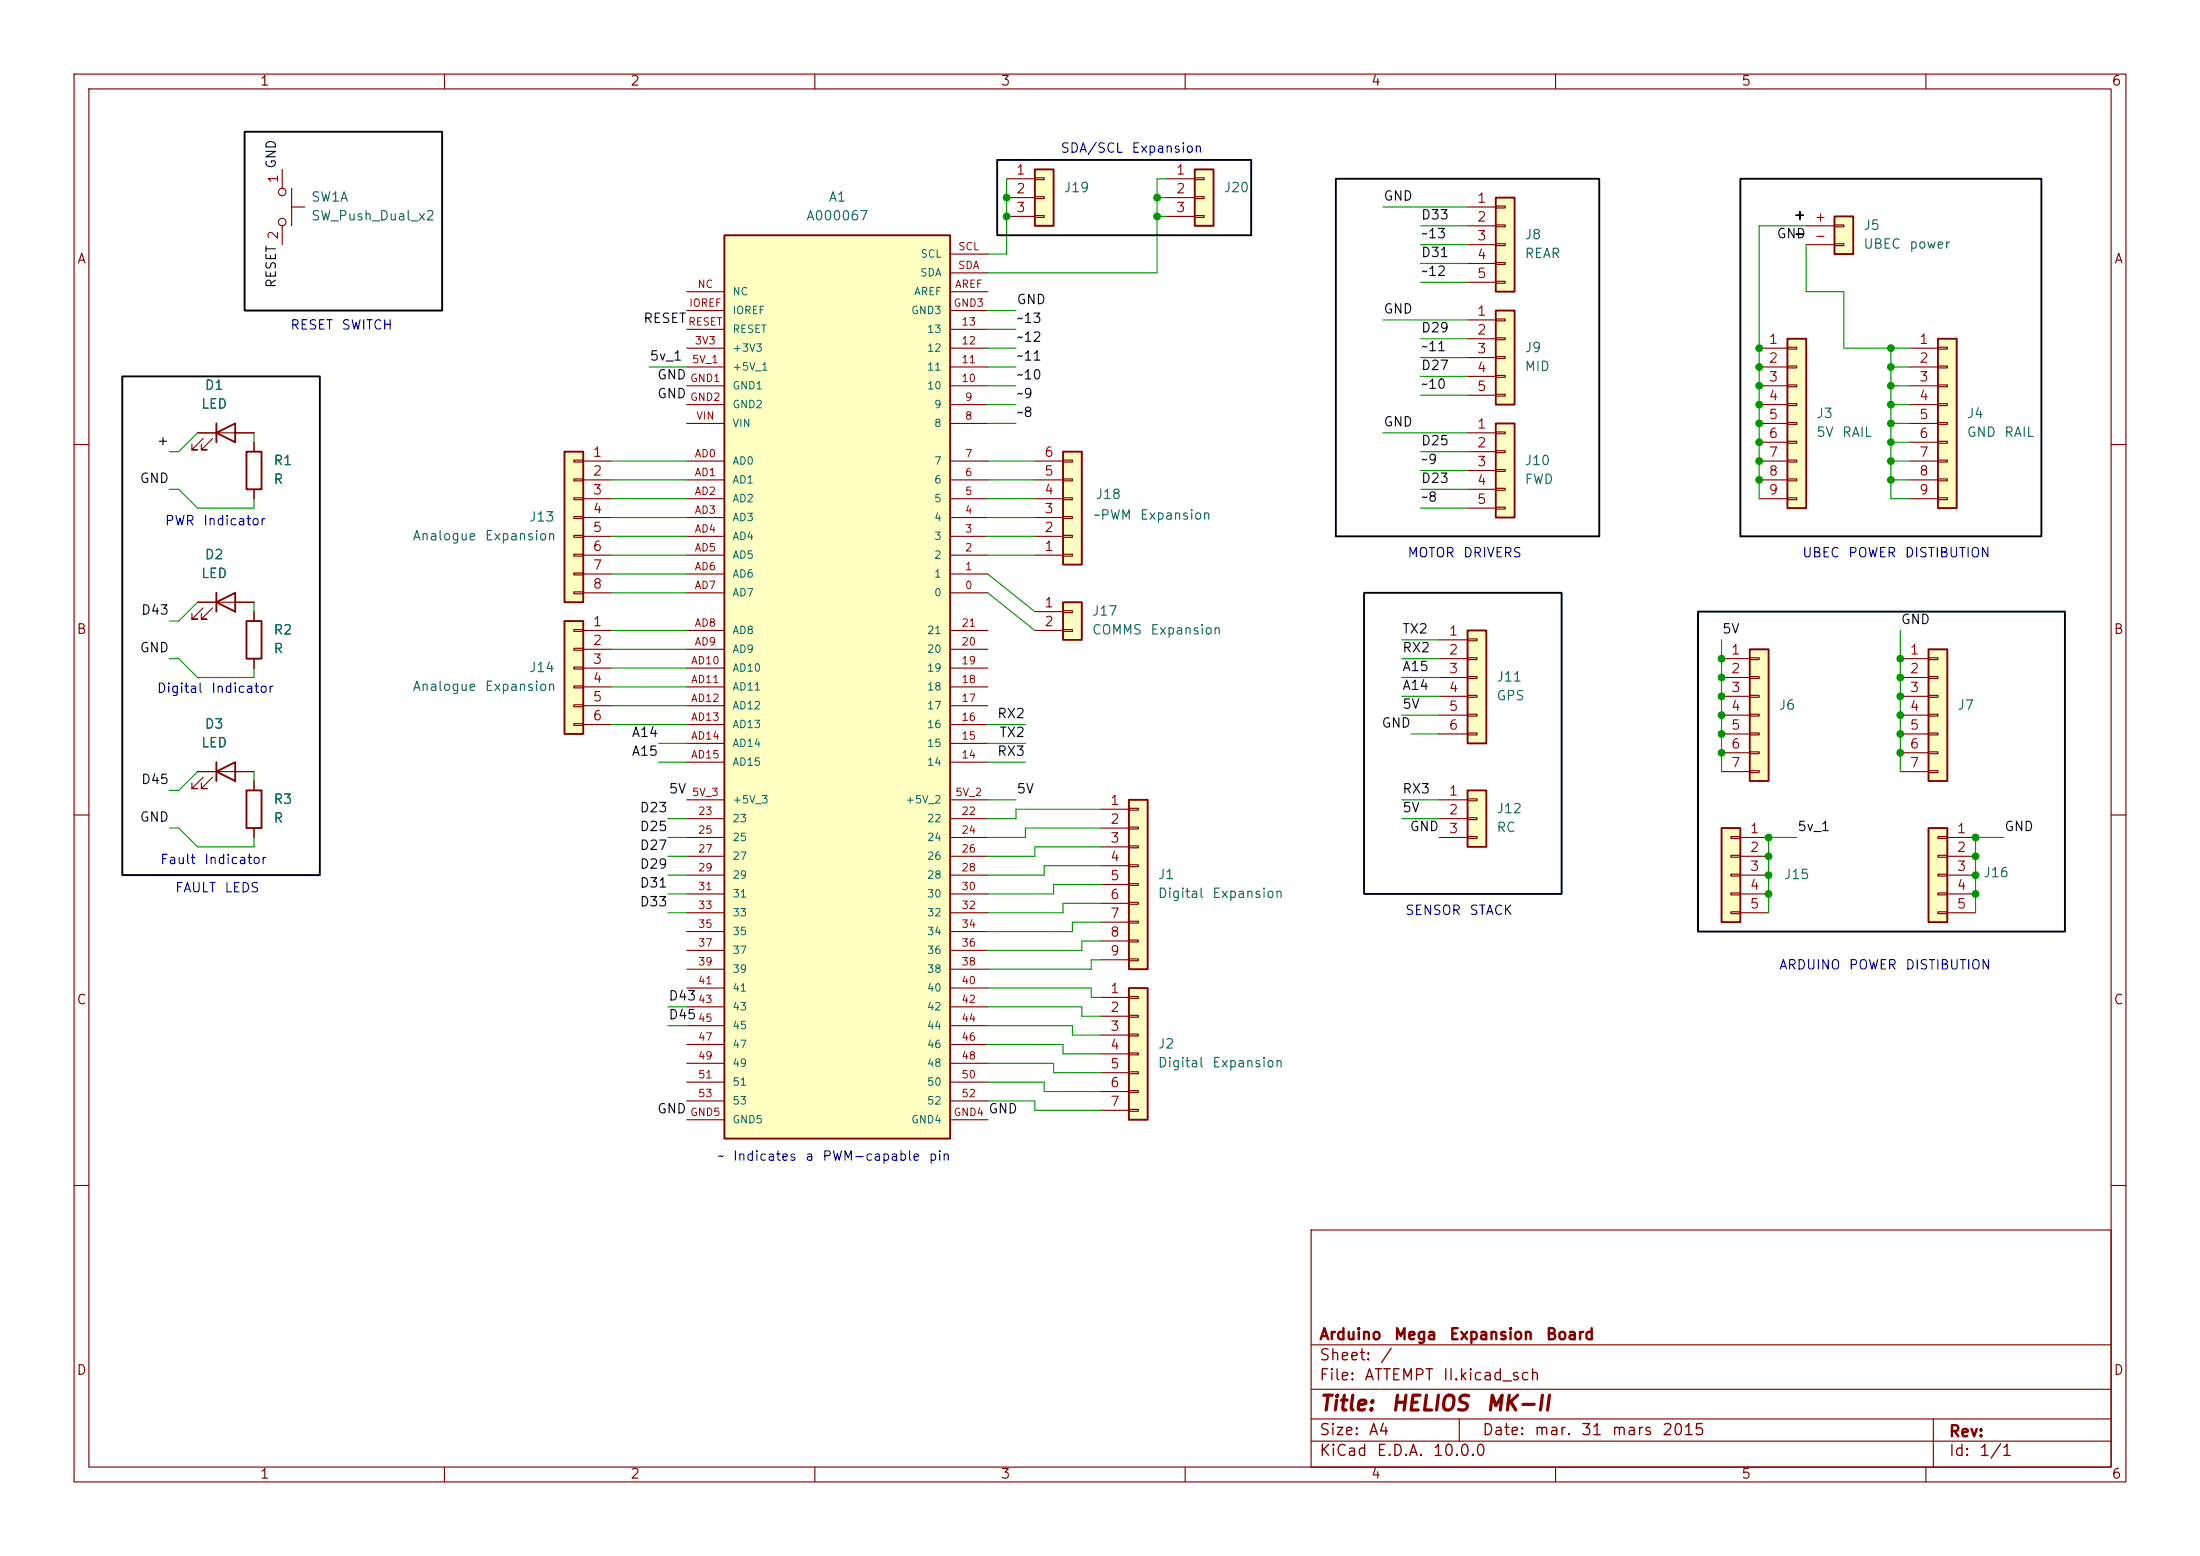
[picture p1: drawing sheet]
<svg xmlns="http://www.w3.org/2000/svg" width="297mm" height="210mm" viewBox="0 0 297 210" stroke-linecap="round" stroke-linejoin="round" font-family="sans-serif">
<g fill="none" stroke="#840000" stroke-width=".15">
<path d="M10 10h277v190h-277zM12 12h273v186h-273zM60 10v2M110 10v2M160 10v2M210 10v2M260 10v2M10 60h2M285 60h2M26.7 81.3h7.6M27.4 82l-1.5 1.6h.8h-.8v-.8M28.7 82l-1.5 1.6h.7h-.7v-.8"/>
<path d="M10 110h2M26.7 104.1h7.6M27.4 104.9l-1.5 1.5h.8h-.8v-.7M28.7 104.9l-1.5 1.5h.7h-.7v-.7M285 110h2M10 160h2M177 166h108v32h-108zM285 160h2M60 198v2M110 198v2M160 198v2M177 194.5h108"/>
<path d="M177 191.5h108M177 187.5h108M177 181.5h108M197 191.5v3M210 198v2M260 198v2M261 191.5v6.5"/>
</g>
<path d="M29.2 81.3l2.5-1.3v2.6zM29.2 80v2.6M29.2 104.1l2.5-1.2v2.5zM29.2 102.9v2.5" fill="none" stroke="#840000" stroke-width=".25"/>
<path d="M76.2 61h2.5v20.3h-2.5z" fill="#ffffc2"/>
<path d="M76.2 61h2.5v20.3h-2.5z" fill="none" stroke="#840000" stroke-width=".25"/>
<g fill="none" stroke="#840000" stroke-width=".15">
<path d="M77.5 62.1h1.2v.3h-1.2zM77.5 64.6h1.2v.3h-1.2zM77.5 67.2h1.2v.2h-1.2zM77.5 69.7h1.2v.3h-1.2zM77.5 72.3h1.2v.2h-1.2zM77.5 74.8h1.2v.3h-1.2zM77.5 77.3h1.2v.3h-1.2zM77.5 79.9h1.2v.2h-1.2zM78.7 62.2h3.8M78.7 64.8h3.8M78.7 67.3h3.8M78.7 69.9h3.8"/>
<path d="M78.7 72.4h3.8M78.7 74.9h3.8M78.7 77.5h3.8M78.7 80h3.8"/>
</g>
<path d="M236.2 87.6h2.6v17.8h-2.6z" fill="#ffffc2"/>
<path d="M236.2 87.6h2.6v17.8h-2.6zM33.3 106.7h2v5.1h-2z" fill="none" stroke="#840000" stroke-width=".25"/>
<g fill="none" stroke="#840000" stroke-width=".15">
<path d="M38.1 22.9v2.5M38.1 30.5v2.5M39.4 27.9h1.7M39.4 25.4v5.1M232.4 88.9h3.8M232.4 91.4h3.8M232.4 94h3.8M232.4 96.5h3.8M232.4 99.1h3.8M236.2 88.8h1.3v.2h-1.3zM236.2 91.3h1.3v.3h-1.3zM236.2 93.9h1.3v.2h-1.3z"/>
<path d="M236.2 96.4h1.3v.2h-1.3zM236.2 98.9h1.3v.3h-1.3zM34.3 105.4v1.3M34.3 111.8v1.2M232.4 101.6h3.8M232.4 104.1h3.8M236.2 101.5h1.3v.2h-1.3zM236.2 104h1.3v.3h-1.3z"/>
<circle cx="38.1" cy="30" r=".51"/>
<circle cx="38.1" cy="25.9" r=".51"/>
</g>
<path d="M139.7 22.9h2.5v7.6h-2.5z" fill="#ffffc2"/>
<path d="M139.7 22.9h2.5v7.6h-2.5z" fill="none" stroke="#840000" stroke-width=".25"/>
<path d="M135.9 24.1h3.8M135.9 26.7h3.8M135.9 29.2h3.8M139.7 24h1.3v.3h-1.3zM139.7 26.5h1.3v.3h-1.3zM139.7 29.1h1.3v.2h-1.3z" fill="none" stroke="#840000" stroke-width=".15"/>
<path d="M161.3 22.9h2.5v7.6h-2.5z" fill="#ffffc2"/>
<path d="M161.3 22.9h2.5v7.6h-2.5z" fill="none" stroke="#840000" stroke-width=".25"/>
<path d="M157.5 24.1h3.8M157.5 26.7h3.8M157.5 29.2h3.8M161.3 24h1.3v.3h-1.3zM161.3 26.5h1.3v.3h-1.3zM161.3 29.1h1.3v.2h-1.3z" fill="none" stroke="#840000" stroke-width=".15"/>
<path d="M76.2 83.8h2.5v15.3h-2.5z" fill="#ffffc2"/>
<path d="M76.2 83.8h2.5v15.3h-2.5z" fill="none" stroke="#840000" stroke-width=".25"/>
<path d="M77.5 85h1.2v.2h-1.2zM77.5 87.5h1.2v.3h-1.2zM77.5 90h1.2v.3h-1.2zM77.5 92.6h1.2v.2h-1.2zM77.5 95.1h1.2v.3h-1.2zM77.5 97.7h1.2v.2h-1.2zM78.7 85.1h3.8M78.7 87.6h3.8M78.7 90.2h3.8M78.7 92.7h3.8M78.7 95.3h3.8M78.7 97.8h3.8" fill="none" stroke="#840000" stroke-width=".15"/>
<path d="M152.4 133.4h2.5v17.7h-2.5z" fill="#ffffc2"/>
<path d="M33.3 61h2v5h-2zM152.4 133.4h2.5v17.7h-2.5z" fill="none" stroke="#840000" stroke-width=".25"/>
<g fill="none" stroke="#840000" stroke-width=".15">
<path d="M34.3 59.7v1.3M34.3 66v1.3M148.6 134.6h3.8M148.6 137.2h3.8M148.6 139.7h3.8M152.4 134.5h1.3v.2h-1.3zM152.4 137h1.3v.3h-1.3zM152.4 139.6h1.3v.2h-1.3zM148.6 142.2h3.8M148.6 144.8h3.8M148.6 147.3h3.8M148.6 149.9h3.8"/>
<path d="M152.4 142.1h1.3v.3h-1.3zM152.4 144.7h1.3v.2h-1.3zM152.4 147.2h1.3v.2h-1.3zM152.4 149.7h1.3v.3h-1.3z"/>
</g>
<path d="M232.4 111.8h2.5v12.7h-2.5z" fill="#ffffc2"/>
<path d="M29.2 58.4l2.5-1.2v2.5zM29.2 57.2v2.5M232.4 111.8h2.5v12.7h-2.5z" fill="none" stroke="#840000" stroke-width=".25"/>
<g fill="none" stroke="#840000" stroke-width=".15">
<path d="M26.7 58.4h7.6M27.4 59.2l-1.5 1.5h.8h-.8v-.8M28.7 59.2l-1.5 1.5h.7h-.7v-.8M233.7 112.9h1.2v.3h-1.2zM233.7 115.4h1.2v.3h-1.2zM233.7 118h1.2v.2h-1.2zM234.9 113h3.9M234.9 115.6h3.9M234.9 118.1h3.9M233.7 120.5h1.2v.3h-1.2zM233.7 123.1h1.2v.2h-1.2zM234.9 120.7h3.9"/>
<path d="M234.9 123.2h3.9"/>
</g>
<path d="M97.8 31.8h30.5v121.9h-30.5z" fill="#ffffc2"/>
<path d="M97.8 31.8h30.5v121.9h-30.5zM33.3 83.8h2v5.1h-2z" fill="none" stroke="#840000" stroke-width=".25"/>
<g fill="none" stroke="#840000" stroke-width=".15">
<path d="M92.7 39.4h5.1M128.3 39.4h5M128.3 34.3h5M128.3 36.8h5M92.7 47h5.1M92.7 49.5h5.1M92.7 57.2h5.1M92.7 54.6h5.1M92.7 52.1h5.1M92.7 44.5h5.1M92.7 41.9h5.1M128.3 47h5"/>
<path d="M128.3 49.5h5M128.3 57.2h5M128.3 54.6h5M128.3 52.1h5M128.3 44.5h5M128.3 41.9h5M92.7 77.5h5.1M92.7 74.9h5.1M92.7 72.4h5.1M92.7 69.9h5.1M92.7 67.3h5.1M92.7 64.8h5.1"/>
<path d="M92.7 62.2h5.1M128.3 77.5h5M128.3 74.9h5M128.3 72.4h5M128.3 69.9h5M128.3 67.3h5M128.3 64.8h5M128.3 62.2h5M34.3 82.6v1.2M34.3 88.9v1.3M92.7 80h5.1M92.7 97.8h5.1"/>
<path d="M92.7 95.3h5.1M92.7 92.7h5.1M92.7 90.2h5.1M92.7 87.6h5.1M92.7 85.1h5.1M128.3 80h5M128.3 97.8h5M128.3 95.3h5M128.3 92.7h5M128.3 90.2h5M128.3 87.6h5M128.3 85.1h5"/>
<path d="M92.7 108h5.1M92.7 102.9h5.1M92.7 100.3h5.1M92.7 110.5h5.1M92.7 113h5.1M92.7 115.6h5.1M92.7 118.1h5.1M128.3 108h5M128.3 102.9h5M128.3 100.3h5M128.3 110.5h5M128.3 113h5"/>
<path d="M128.3 115.6h5M128.3 118.1h5M92.7 120.7h5.1M92.7 123.2h5.1M92.7 125.7h5.1M92.7 128.3h5.1M92.7 130.8h5.1M92.7 133.4h5.1M92.7 135.9h5.1M92.7 138.4h5.1M128.3 120.7h5M128.3 123.2h5"/>
<path d="M128.3 125.7h5M128.3 128.3h5M128.3 130.8h5M128.3 133.4h5M128.3 135.9h5M128.3 138.4h5M92.7 141h5.1M92.7 143.5h5.1M92.7 146.1h5.1M92.7 148.6h5.1M92.7 151.1h5.1M128.3 141h5"/>
<path d="M128.3 143.5h5M128.3 146.1h5M128.3 148.6h5M128.3 151.1h5"/>
</g>
<path d="M201.9 26.7h2.6v12.7h-2.6z" fill="#ffffc2"/>
<path d="M201.9 26.7h2.6v12.7h-2.6z" fill="none" stroke="#840000" stroke-width=".25"/>
<path d="M198.1 27.9h3.8M198.1 30.5h3.8M198.1 33h3.8M198.1 35.6h3.8M198.1 38.1h3.8M201.9 27.8h1.3v.3h-1.3zM201.9 30.4h1.3v.2h-1.3zM201.9 32.9h1.3v.2h-1.3zM201.9 35.4h1.3v.3h-1.3zM201.9 38h1.3v.2h-1.3z" fill="none" stroke="#840000" stroke-width=".15"/>
<path d="M201.9 41.9h2.6v12.7h-2.6z" fill="#ffffc2"/>
<path d="M201.9 41.9h2.6v12.7h-2.6z" fill="none" stroke="#840000" stroke-width=".25"/>
<path d="M198.1 43.2h3.8M198.1 45.7h3.8M198.1 48.3h3.8M198.1 50.8h3.8M198.1 53.3h3.8M201.9 43.1h1.3v.2h-1.3zM201.9 45.6h1.3v.2h-1.3zM201.9 48.1h1.3v.3h-1.3zM201.9 50.7h1.3v.2h-1.3zM201.9 53.2h1.3v.3h-1.3z" fill="none" stroke="#840000" stroke-width=".15"/>
<path d="M201.9 57.2h2.6v12.7h-2.6z" fill="#ffffc2"/>
<path d="M201.9 57.2h2.6v12.7h-2.6z" fill="none" stroke="#840000" stroke-width=".25"/>
<path d="M198.1 58.4h3.8M201.9 58.3h1.3v.2h-1.3zM198.1 61h3.8M198.1 63.5h3.8M198.1 66h3.8M198.1 68.6h3.8M201.9 60.8h1.3v.3h-1.3zM201.9 63.4h1.3v.2h-1.3zM201.9 65.9h1.3v.3h-1.3zM201.9 68.5h1.3v.2h-1.3z" fill="none" stroke="#840000" stroke-width=".15"/>
<path d="M152.4 108h2.5v22.8h-2.5z" fill="#ffffc2"/>
<path d="M152.4 108h2.5v22.8h-2.5z" fill="none" stroke="#840000" stroke-width=".25"/>
<g fill="none" stroke="#840000" stroke-width=".15">
<path d="M148.6 109.2h3.8M148.6 111.8h3.8M148.6 114.3h3.8M148.6 116.8h3.8M148.6 119.4h3.8M152.4 109.1h1.3v.2h-1.3zM152.4 111.6h1.3v.3h-1.3zM152.4 114.2h1.3v.2h-1.3zM152.4 116.7h1.3v.3h-1.3zM152.4 119.3h1.3v.2h-1.3zM148.6 121.9h3.8M148.6 124.5h3.8"/>
<path d="M148.6 127h3.8M148.6 129.5h3.8M152.4 121.8h1.3v.2h-1.3zM152.4 124.3h1.3v.3h-1.3zM152.4 126.9h1.3v.2h-1.3zM152.4 129.4h1.3v.3h-1.3z"/>
</g>
<path d="M143.5 81.3h2.5v5.1h-2.5z" fill="#ffffc2"/>
<path d="M143.5 81.3h2.5v5.1h-2.5z" fill="none" stroke="#840000" stroke-width=".25"/>
<path d="M139.7 82.6h3.8M139.7 85.1h3.8M143.5 82.4h1.3v.3h-1.3zM143.5 85h1.3v.2h-1.3z" fill="none" stroke="#840000" stroke-width=".15"/>
<path d="M260.3 87.6h2.6v17.8h-2.6z" fill="#ffffc2"/>
<path d="M260.3 87.6h2.6v17.8h-2.6z" fill="none" stroke="#840000" stroke-width=".25"/>
<g fill="none" stroke="#840000" stroke-width=".15">
<path d="M256.5 88.9h3.8M256.5 91.4h3.8M256.5 94h3.8M256.5 96.5h3.8M256.5 99.1h3.8M260.3 88.8h1.3v.2h-1.3zM260.3 91.3h1.3v.3h-1.3zM260.3 93.9h1.3v.2h-1.3zM260.3 96.4h1.3v.2h-1.3zM260.3 98.9h1.3v.3h-1.3zM256.5 101.6h3.8M256.5 104.1h3.8"/>
<path d="M260.3 101.5h1.3v.2h-1.3zM260.3 104h1.3v.3h-1.3z"/>
</g>
<path d="M198.1 85.1h2.6v15.2h-2.6z" fill="#ffffc2"/>
<path d="M198.1 85.1h2.6v15.2h-2.6z" fill="none" stroke="#840000" stroke-width=".25"/>
<path d="M194.3 86.4h3.8M194.3 88.9h3.8M194.3 91.4h3.8M194.3 94h3.8M194.3 96.5h3.8M194.3 99.1h3.8M198.1 86.2h1.3v.3h-1.3zM198.1 88.8h1.3v.2h-1.3zM198.1 91.3h1.3v.3h-1.3zM198.1 93.9h1.3v.2h-1.3zM198.1 96.4h1.3v.2h-1.3zM198.1 98.9h1.3v.3h-1.3z" fill="none" stroke="#840000" stroke-width=".15"/>
<path d="M198.1 106.7h2.6v7.6h-2.6z" fill="#ffffc2"/>
<path d="M198.1 106.7h2.6v7.6h-2.6z" fill="none" stroke="#840000" stroke-width=".25"/>
<path d="M194.3 108h3.8M194.3 110.5h3.8M194.3 113h3.8M198.1 107.8h1.3v.3h-1.3zM198.1 110.4h1.3v.2h-1.3zM198.1 112.9h1.3v.3h-1.3z" fill="none" stroke="#840000" stroke-width=".15"/>
<path d="M261.6 45.7h2.6v22.9h-2.6z" fill="#ffffc2"/>
<path d="M261.6 45.7h2.6v22.9h-2.6z" fill="none" stroke="#840000" stroke-width=".25"/>
<g fill="none" stroke="#840000" stroke-width=".15">
<path d="M257.8 47h3.8M257.8 49.5h3.8M257.8 52.1h3.8M257.8 54.6h3.8M257.8 57.2h3.8M257.8 59.7h3.8M261.6 46.9h1.3v.2h-1.3zM261.6 49.4h1.3v.3h-1.3zM261.6 51.9h1.3v.3h-1.3zM261.6 54.5h1.3v.2h-1.3zM261.6 57h1.3v.3h-1.3zM261.6 59.6h1.3v.2h-1.3z"/>
<path d="M257.8 62.2h3.8M257.8 64.8h3.8M257.8 67.3h3.8M261.6 62.1h1.3v.3h-1.3zM261.6 64.6h1.3v.3h-1.3zM261.6 67.2h1.3v.2h-1.3z"/>
</g>
<path d="M241.3 45.7h2.5v22.9h-2.5z" fill="#ffffc2"/>
<path d="M241.3 45.7h2.5v22.9h-2.5z" fill="none" stroke="#840000" stroke-width=".25"/>
<g fill="none" stroke="#840000" stroke-width=".15">
<path d="M237.5 47h3.8M237.5 49.5h3.8M237.5 52.1h3.8M237.5 54.6h3.8M237.5 57.2h3.8M237.5 59.7h3.8M241.3 46.9h1.3v.2h-1.3zM241.3 49.4h1.3v.3h-1.3zM241.3 51.9h1.3v.3h-1.3zM241.3 54.5h1.3v.2h-1.3zM241.3 57h1.3v.3h-1.3zM241.3 59.6h1.3v.2h-1.3z"/>
<path d="M237.5 62.2h3.8M237.5 64.8h3.8M237.5 67.3h3.8M241.3 62.1h1.3v.3h-1.3zM241.3 64.6h1.3v.3h-1.3zM241.3 67.2h1.3v.2h-1.3z"/>
</g>
<path d="M247.6 29.2h2.6v5.1h-2.6z" fill="#ffffc2"/>
<path d="M247.6 29.2h2.6v5.1h-2.6z" fill="none" stroke="#840000" stroke-width=".25"/>
<path d="M243.8 30.5h3.8M243.8 33h3.8M247.6 30.4h1.3v.2h-1.3zM247.6 32.9h1.3v.2h-1.3z" fill="none" stroke="#840000" stroke-width=".15"/>
<path d="M260.3 111.8h2.6v12.7h-2.6z" fill="#ffffc2"/>
<path d="M260.3 111.8h2.6v12.7h-2.6z" fill="none" stroke="#840000" stroke-width=".25"/>
<path d="M261.6 112.9h1.3v.3h-1.3zM261.6 115.4h1.3v.3h-1.3zM261.6 118h1.3v.2h-1.3zM262.9 113h3.8M262.9 115.6h3.8M262.9 118.1h3.8M261.6 120.5h1.3v.3h-1.3zM261.6 123.1h1.3v.2h-1.3zM262.9 120.7h3.8M262.9 123.2h3.8" fill="none" stroke="#840000" stroke-width=".15"/>
<path d="M143.5 61h2.5v15.2h-2.5z" fill="#ffffc2"/>
<path d="M143.5 61h2.5v15.2h-2.5z" fill="none" stroke="#840000" stroke-width=".25"/>
<g fill="none" stroke="#840000" stroke-width=".15">
<path d="M26.7 58.4h2.5M31.7 58.4h2.6M34.3 59.7v1.3M34.3 66v1.3M139.7 74.9h3.8M139.7 72.4h3.8M139.7 69.9h3.8M139.7 67.3h3.8M139.7 64.8h3.8M139.7 62.2h3.8M143.5 74.8h1.3v.3h-1.3zM143.5 72.3h1.3v.2h-1.3z"/>
<path d="M143.5 69.7h1.3v.3h-1.3zM143.5 67.2h1.3v.2h-1.3zM143.5 64.6h1.3v.3h-1.3zM143.5 62.1h1.3v.3h-1.3zM26.7 81.3h2.5M31.7 81.3h2.6M34.3 82.6v1.2M34.3 88.9v1.3M26.7 104.1h2.5M31.7 104.1h2.6M34.3 105.4v1.3M34.3 111.8v1.2"/>
</g>
<g fill="none" stroke="#009600" stroke-width=".15">
<path d="M135.9 24.1v10.2h-2.6M156.2 29.2h1.3M156.2 26.7h1.3M157.5 24.1h-1.3v12.7h-22.9M186.7 27.9h11.4M191.8 33h6.3M191.8 35.6h6.3M191.8 30.5h6.3M191.8 38.1h6.3M243.8 30.5h-6.3v36.8M243.8 33v6.4h5.1v7.6h8.9M26.7 58.4l-2.6 2.6h-1.2"/>
<path d="M34.3 58.4v1.3M87.6 49.5h5.1M133.3 57.2h3.9M133.3 41.9h3.9M133.3 52.1h3.9M133.3 44.5h3.9M133.3 54.6h3.9M133.3 49.5h3.9M133.3 47h3.9M186.7 58.4h11.4M186.7 43.2h11.4M191.8 48.3h6.3"/>
<path d="M191.8 53.3h6.3M191.8 50.8h6.3M191.8 45.7h6.3M255.3 57.2h2.5M255.3 52.1h2.5M255.3 54.6h2.5M255.3 49.5h2.5M255.3 47v20.3h2.5M255.3 59.7h2.5M22.9 66h1.2l2.6 2.6h7.6v-1.3M82.5 69.9h10.2M82.5 72.4h10.2"/>
<path d="M82.5 74.9h10.2M82.5 67.3h10.2M82.5 77.5h10.2M82.5 64.8h10.2M82.5 62.2h10.2M133.3 69.9h6.4M133.3 72.4h6.4M133.3 74.9h6.4M133.3 67.3h6.4M133.3 64.8h6.4M133.3 62.2h6.4M133.3 77.5l6.4 5.1"/>
<path d="M191.8 68.6h6.3M191.8 63.5h6.3M191.8 66h6.3M191.8 61h6.3M255.3 64.8h2.5M255.3 62.2h2.5M22.9 88.9h1.2l2.6 2.5h7.6v-1.2M26.7 81.3l-2.6 2.5h-1.2M34.3 81.3v1.3M82.5 97.8h10.2M82.5 80h10.2M82.5 90.2h10.2"/>
<path d="M82.5 87.6h10.2M82.5 85.1h10.2M82.5 92.7h10.2M82.5 95.3h10.2M133.3 97.8h5.1M133.3 80l6.4 5.1M189.2 91.4h5.1M189.2 88.9h5.1M189.2 96.5h5.1M189.2 86.4h5.1M189.2 94h5.1M190.5 99.1h3.8"/>
<path d="M232.4 86.4v17.7M256.5 85.1v19M22.9 111.8h1.2l2.6 2.5h7.6v-1.3M26.7 104.1l-2.6 2.6h-1.2M34.3 104.1v1.3M88.9 102.9h3.8M88.9 100.3h3.8M90.2 115.6h2.5M90.2 110.5h2.5M90.2 118.1h2.5M90.2 113h2.5M133.3 102.9h5.1"/>
<path d="M133.3 100.3h5.1M133.3 108h3.9M148.6 114.3h-8.9v1.3h-6.4M148.6 109.2h-11.4v1.3h-3.9M148.6 119.4h-6.4v1.3h-8.9M148.6 116.8h-7.6v1.3h-7.7M148.6 111.8h-10.2v1.2h-5.1M189.2 110.5h5.1M189.2 108h5.1M242.6 113h-3.8v10.2M270.5 113h-3.8v10.2M90.2 120.7h2.5"/>
<path d="M90.2 123.2h2.5M90.2 138.4h2.5M90.2 135.9h2.5M133.3 138.4h11.5v1.3h3.8M133.3 133.4h14v1.2h1.3M133.3 135.9h12.7v1.3h2.6M148.6 129.5h-1.3v1.3h-14M148.6 127h-2.6v1.3h-12.7M148.6 121.9h-5.1v1.3h-10.2M148.6 124.5h-3.8v1.2h-11.5M133.3 146.1h7.7v1.2h7.6M133.3 143.5h8.9v1.3h6.4"/>
<path d="M133.3 148.6h6.4v1.3h8.9M133.3 141h10.2v1.2h5.1"/>
</g>
<path d="M33 17.8h26.7v24.1h-26.7zM134.6 21.6h34.3v10.2h-34.3zM180.3 24.1h35.6v48.3h-35.6zM234.9 24.1h40.7v48.3h-40.7zM16.5 50.8h26.7v67.3h-26.7zM184.1 80h26.7v40.7h-26.7zM229.2 82.6h49.6v43.1h-49.6z" fill="none" stroke="#000" stroke-width=".25"/>
<g fill="#009600" stroke="#009600" stroke-width=".14">
<circle cx="135.9" cy="29.2" r=".46"/>
<circle cx="135.9" cy="26.7" r=".46"/>
<circle cx="156.2" cy="26.7" r=".46"/>
<circle cx="156.2" cy="29.2" r=".46"/>
<circle cx="256.5" cy="96.5" r=".46"/>
<circle cx="232.4" cy="99.1" r=".46"/>
<circle cx="256.5" cy="99.1" r=".46"/>
<circle cx="232.4" cy="96.5" r=".46"/>
<circle cx="232.4" cy="88.9" r=".46"/>
<circle cx="232.4" cy="94" r=".46"/>
<circle cx="232.4" cy="91.4" r=".46"/>
<circle cx="232.4" cy="101.6" r=".46"/>
<circle cx="237.5" cy="52.1" r=".46"/>
<circle cx="237.5" cy="47" r=".46"/>
<circle cx="237.5" cy="49.5" r=".46"/>
<circle cx="237.5" cy="54.6" r=".46"/>
<circle cx="237.5" cy="59.7" r=".46"/>
<circle cx="237.5" cy="62.2" r=".46"/>
<circle cx="237.5" cy="64.8" r=".46"/>
<circle cx="256.5" cy="88.9" r=".46"/>
<circle cx="256.5" cy="94" r=".46"/>
<circle cx="256.5" cy="91.4" r=".46"/>
<circle cx="255.3" cy="64.8" r=".46"/>
<circle cx="255.3" cy="62.2" r=".46"/>
<circle cx="255.3" cy="57.2" r=".46"/>
<circle cx="255.3" cy="59.7" r=".46"/>
<circle cx="255.3" cy="52.1" r=".46"/>
<circle cx="255.3" cy="47" r=".46"/>
<circle cx="255.3" cy="54.6" r=".46"/>
<circle cx="255.3" cy="49.5" r=".46"/>
<circle cx="237.5" cy="57.2" r=".46"/>
<circle cx="266.7" cy="115.6" r=".46"/>
<circle cx="266.7" cy="118.1" r=".46"/>
<circle cx="266.7" cy="113" r=".46"/>
<circle cx="266.7" cy="120.7" r=".46"/>
<circle cx="238.8" cy="113" r=".46"/>
<circle cx="238.8" cy="120.7" r=".46"/>
<circle cx="238.8" cy="118.1" r=".46"/>
<circle cx="238.8" cy="115.6" r=".46"/>
<circle cx="256.5" cy="101.6" r=".46"/>
</g>
<g font-size="2" fill="#840000">
<text x="178" y="190.9">Title:</text>
<text x="187.7" y="190.9">HELIOS</text>
<text x="200.5" y="190.9">MK-II</text>
</g>
<g font-size="1.5" fill="#840000">
<text x="178" y="184">Sheet:</text>
<text x="178" y="181.2">Arduino</text>
<text x="186.2" y="184">/</text>
<text x="188.1" y="181.2">Mega</text>
<text x="195.6" y="181.2">Expansion</text>
<text x="208.6" y="181.2">Board</text>
<text x="178" y="186.7">File:</text>
<text x="184.1" y="186.7">ATTEMPT</text>
<text x="194.7" y="186.7">II.kicad_sch</text>
<text x="178" y="196.9">KiCad</text>
<text x="178" y="194.1">Size:</text>
<text x="184.7" y="194.1">A4</text>
<text x="185.7" y="196.9">E.D.A.</text>
<text x="193.3" y="196.9">10.0.0</text>
<text x="200" y="194.1">Date:</text>
<text x="207" y="194.1">mar.</text>
<text x="213.3" y="194.1">31</text>
<text x="217.5" y="194.1">mars</text>
<text x="224.3" y="194.1">2015</text>
<text x="263" y="194.3">Rev:</text>
<text x="263" y="196.9">Id:</text>
<text x="267.1" y="196.9">1/1</text>
</g>
<g font-size="1.3" fill="#840000">
<text x="35" y="11.9">1</text>
<text x="85" y="11.9">2</text>
<text x="135" y="11.9">3</text>
<text x="185" y="11.9">4</text>
<text x="235" y="11.9">5</text>
<text x="285" y="11.9">6</text>
<text x="10.3" y="35.9">A</text>
<text x="285.3" y="35.9">A</text>
<text x="10.3" y="85.9">B</text>
<text x="285.3" y="85.9">B</text>
<text x="10.3" y="135.9">C</text>
<text x="285.3" y="135.9">C</text>
<text x="10.3" y="185.9">D</text>
<text x="285.3" y="185.9">D</text>
<text x="35" y="199.9">1</text>
<text x="85" y="199.9">2</text>
<text x="135" y="199.9">3</text>
<text x="185" y="199.9">4</text>
<text x="235" y="199.9">5</text>
<text x="285" y="199.9">6</text>
</g>
<g font-size="1.3" fill="#a90000">
<text x="137.1" y="23.9">1</text>
<text x="158.7" y="23.9">1</text>
<text x="37.8" y="24.8" transform="rotate(-90 37.8 24.8)">1 GND</text>
<text x="137.1" y="26.4">2</text>
<text x="137.1" y="29">3</text>
<text x="158.7" y="26.4">2</text>
<text x="158.7" y="29">3</text>
<text x="199.3" y="27.7">1</text>
<text x="199.3" y="30.2">2</text>
<text x="199.3" y="32.8">3</text>
<text x="199.3" y="35.3">4</text>
<text x="244.9" y="30.2">+</text>
<text x="244.9" y="32.8">-</text>
<text x="199.3" y="37.8">5</text>
<text x="199.3" y="42.9">1</text>
<text x="199.3" y="45.5">2</text>
<text x="238.7" y="46.7">1</text>
<text x="259" y="46.7">1</text>
<text x="199.3" y="48">3</text>
<text x="199.3" y="50.5">4</text>
<text x="199.3" y="53.1">5</text>
<text x="238.7" y="49.3">2</text>
<text x="238.7" y="51.8">3</text>
<text x="259" y="49.3">2</text>
<text x="259" y="51.8">3</text>
<text x="199.3" y="58.2">1</text>
<text x="238.7" y="54.4">4</text>
<text x="238.7" y="56.9">5</text>
<text x="238.7" y="59.4">6</text>
<text x="259" y="54.4">4</text>
<text x="259" y="56.9">5</text>
<text x="259" y="59.4">6</text>
<text x="79.9" y="62">1</text>
<text x="79.9" y="64.5">2</text>
<text x="140.9" y="64.5">5</text>
<text x="140.9" y="62">6</text>
<text x="199.3" y="60.7">2</text>
<text x="199.3" y="63.2">3</text>
<text x="199.3" y="65.8">4</text>
<text x="238.7" y="62">7</text>
<text x="238.7" y="64.5">8</text>
<text x="259" y="62">7</text>
<text x="259" y="64.5">8</text>
<text x="79.9" y="67.1">3</text>
<text x="79.9" y="69.6">4</text>
<text x="140.9" y="69.6">3</text>
<text x="140.9" y="67.1">4</text>
<text x="199.3" y="68.3">5</text>
<text x="238.7" y="67.1">9</text>
<text x="259" y="67.1">9</text>
<text x="79.9" y="72.1">5</text>
<text x="79.9" y="74.7">6</text>
<text x="79.9" y="77.2">7</text>
<text x="140.9" y="74.7">1</text>
<text x="140.9" y="72.1">2</text>
<text x="79.9" y="79.8">8</text>
<text x="140.9" y="82.3">1</text>
<text x="79.9" y="84.8">1</text>
<text x="79.9" y="87.4">2</text>
<text x="79.9" y="89.9">3</text>
<text x="140.9" y="84.8">2</text>
<text x="195.5" y="86.1">1</text>
<text x="195.5" y="88.6">2</text>
<text x="233.6" y="88.6">1</text>
<text x="257.7" y="88.6">1</text>
<text x="79.9" y="92.5">4</text>
<text x="79.9" y="95">5</text>
<text x="195.5" y="91.2">3</text>
<text x="195.5" y="93.7">4</text>
<text x="233.6" y="91.2">2</text>
<text x="233.6" y="93.7">3</text>
<text x="257.7" y="91.2">2</text>
<text x="257.7" y="93.7">3</text>
<text x="79.9" y="97.5">6</text>
<text x="195.5" y="96.3">5</text>
<text x="195.5" y="98.8">6</text>
<text x="233.6" y="96.3">4</text>
<text x="233.6" y="98.8">5</text>
<text x="233.6" y="101.3">6</text>
<text x="257.7" y="96.3">4</text>
<text x="257.7" y="98.8">5</text>
<text x="257.7" y="101.3">6</text>
<text x="195.5" y="107.7">1</text>
<text x="233.6" y="103.9">7</text>
<text x="257.7" y="103.9">7</text>
<text x="149.8" y="109">1</text>
<text x="149.8" y="111.5">2</text>
<text x="195.5" y="110.2">2</text>
<text x="195.5" y="112.8">3</text>
<text x="236.1" y="112.8">1</text>
<text x="264.1" y="112.8">1</text>
<text x="149.8" y="114">3</text>
<text x="149.8" y="116.6">4</text>
<text x="149.8" y="119.1">5</text>
<text x="236.1" y="115.3">2</text>
<text x="236.1" y="117.9">3</text>
<text x="264.1" y="115.3">2</text>
<text x="264.1" y="117.9">3</text>
<text x="149.8" y="121.7">6</text>
<text x="149.8" y="124.2">7</text>
<text x="236.1" y="120.4">4</text>
<text x="236.1" y="122.9">5</text>
<text x="264.1" y="120.4">4</text>
<text x="264.1" y="122.9">5</text>
<text x="149.8" y="126.7">8</text>
<text x="149.8" y="129.3">9</text>
<text x="149.8" y="134.4">1</text>
<text x="149.8" y="136.9">2</text>
<text x="149.8" y="139.4">3</text>
<text x="149.8" y="142">4</text>
<text x="149.8" y="144.5">5</text>
<text x="149.8" y="147.1">6</text>
<text x="149.8" y="149.6">7</text>
</g>
<g font-size="1.3" fill="#0000c2">
<text x="143.1" y="20.9">SDA/SCL</text>
<text x="152.7" y="20.9">Expansion</text>
<text x="39.1" y="44.8">RESET</text>
<text x="46" y="44.8">SWITCH</text>
<text x="22.2" y="71.2">PWR</text>
<text x="27.3" y="71.2">Indicator</text>
<text x="189.9" y="75.5">MOTOR</text>
<text x="197.4" y="75.5">DRIVERS</text>
<text x="243.2" y="75.5">UBEC</text>
<text x="249.4" y="75.5">POWER</text>
<text x="257.1" y="75.5">DISTIBUTION</text>
<text x="21.1" y="93.8">Digital</text>
<text x="28.4" y="93.8">Indicator</text>
<text x="21.5" y="116.9">Fault</text>
<text x="27.5" y="116.9">Indicator</text>
<text x="23.5" y="120.8">FAULT</text>
<text x="30.2" y="120.8">LEDS</text>
<text x="189.6" y="123.8">SENSOR</text>
<text x="198.3" y="123.8">STACK</text>
<text x="240.1" y="131.2">ARDUINO</text>
<text x="249.5" y="131.2">POWER</text>
<text x="257.1" y="131.2">DISTIBUTION</text>
<text x="96.8" y="157">~</text>
<text x="98.9" y="157">Indicates</text>
<text x="108.6" y="157">a</text>
<text x="110.9" y="157">PWM-capable</text>
<text x="125.3" y="157">pin</text>
</g>
<g font-size="1.3" fill="#006464">
<text x="41.9" y="27.5">SW1A</text>
<text x="111.8" y="27.5">A1</text>
<text x="143.5" y="26.3">J19</text>
<text x="165.1" y="26.3">J20</text>
<text x="41.9" y="30.1">SW_Push_Dual_x2</text>
<text x="108.8" y="30.1">A000067</text>
<text x="205.7" y="32.6">J8</text>
<text x="205.7" y="35.2">REAR</text>
<text x="251.5" y="31.3">J5</text>
<text x="251.5" y="33.9">UBEC</text>
<text x="257.7" y="33.9">power</text>
<text x="205.7" y="47.9">J9</text>
<text x="27.6" y="52.9">D1</text>
<text x="205.7" y="50.4">MID</text>
<text x="27.1" y="55.5">LED</text>
<text x="245.1" y="56.7">J3</text>
<text x="245.1" y="59.3">5V</text>
<text x="248.6" y="59.3">RAIL</text>
<text x="265.4" y="56.7">J4</text>
<text x="265.4" y="59.3">GND</text>
<text x="270.5" y="59.3">RAIL</text>
<text x="36.8" y="63.1">R1</text>
<text x="36.8" y="65.6">R</text>
<text x="205.7" y="63.1">J10</text>
<text x="205.7" y="65.6">FWD</text>
<text x="71.3" y="70.7">J13</text>
<text x="147.5" y="70.5">~PWM</text>
<text x="147.8" y="67.7">J18</text>
<text x="153.8" y="70.5">Expansion</text>
<text x="27.6" y="75.8">D2</text>
<text x="55.6" y="73.3">Analogue</text>
<text x="65.4" y="73.3">Expansion</text>
<text x="27.1" y="78.3">LED</text>
<text x="147.3" y="83.4">J17</text>
<text x="36.8" y="86">R2</text>
<text x="36.8" y="88.5">R</text>
<text x="147.3" y="86">COMMS</text>
<text x="155.2" y="86">Expansion</text>
<text x="55.6" y="93.6">Analogue</text>
<text x="65.4" y="93.6">Expansion</text>
<text x="71.3" y="91">J14</text>
<text x="201.9" y="94.8">GPS</text>
<text x="201.9" y="92.3">J11</text>
<text x="27.1" y="101.2">LED</text>
<text x="27.6" y="98.7">D3</text>
<text x="240" y="96.1">J6</text>
<text x="264.2" y="96.1">J7</text>
<text x="36.8" y="108.8">R3</text>
<text x="36.8" y="111.4">R</text>
<text x="201.9" y="110.1">J12</text>
<text x="201.9" y="112.6">RC</text>
<text x="156.2" y="119">J1</text>
<text x="240.7" y="119">J15</text>
<text x="267.7" y="118.7">J16</text>
<text x="156.2" y="121.5">Digital</text>
<text x="163.6" y="121.5">Expansion</text>
<text x="156.2" y="141.8">J2</text>
<text x="156.2" y="144.4">Digital</text>
<text x="163.6" y="144.4">Expansion</text>
</g>
<g font-size="1.3" fill="#0f0f0f">
<text x="186.7" y="27.4">GND</text>
<text x="191.8" y="29.9">D33</text>
<text x="242.1" y="29.9">+</text>
<text x="191.8" y="32.5">~13</text>
<text x="191.8" y="35">D31</text>
<text x="239.8" y="32.5">GND</text>
<text x="242.1" y="32.5">-</text>
<text x="37.6" y="39" transform="rotate(-90 37.6 39)">RESET 2</text>
<text x="137.2" y="41.4">GND</text>
<text x="191.8" y="37.6">~12</text>
<text x="86.8" y="43.9">RESET</text>
<text x="137.2" y="43.9">~13</text>
<text x="137.2" y="46.5">~12</text>
<text x="186.7" y="42.6">GND</text>
<text x="191.8" y="45.2">D29</text>
<text x="191.8" y="47.7">~11</text>
<text x="87.6" y="49">5v_1</text>
<text x="88.6" y="51.5">GND</text>
<text x="137.2" y="51.5">~10</text>
<text x="137.2" y="49">~11</text>
<text x="191.8" y="52.8">~10</text>
<text x="191.8" y="50.3">D27</text>
<text x="88.6" y="54.1">GND</text>
<text x="137.2" y="54.1">~9</text>
<text x="137.2" y="56.6">~8</text>
<text x="186.7" y="57.9">GND</text>
<text x="18.8" y="65.5">GND</text>
<text x="21.1" y="60.4">+</text>
<text x="191.8" y="60.4">D25</text>
<text x="191.8" y="63">~9</text>
<text x="191.8" y="65.5">D23</text>
<text x="191.8" y="68">~8</text>
<text x="19" y="83.3">D43</text>
<text x="18.8" y="88.4">GND</text>
<text x="189.2" y="85.8">TX2</text>
<text x="189.2" y="88.4">RX2</text>
<text x="232.4" y="85.8">5V</text>
<text x="256.5" y="84.6">GND</text>
<text x="189.2" y="90.9">A15</text>
<text x="189.2" y="96">5V</text>
<text x="189.2" y="93.4">A14</text>
<text x="85.2" y="99.8">A14</text>
<text x="134.5" y="97.3">RX2</text>
<text x="134.8" y="99.8">TX2</text>
<text x="186.4" y="98.5">GND</text>
<text x="19" y="106.1">D45</text>
<text x="85.2" y="102.3">A15</text>
<text x="90.2" y="107.4">5V</text>
<text x="134.5" y="102.3">RX3</text>
<text x="137.2" y="107.4">5V</text>
<text x="189.2" y="107.4">RX3</text>
<text x="18.8" y="111.2">GND</text>
<text x="86.3" y="110">D23</text>
<text x="86.3" y="112.5">D25</text>
<text x="189.2" y="110">5V</text>
<text x="190.2" y="112.5">GND</text>
<text x="242.6" y="112.5">5v_1</text>
<text x="270.5" y="112.5">GND</text>
<text x="86.3" y="115">D27</text>
<text x="86.3" y="117.6">D29</text>
<text x="86.3" y="120.1">D31</text>
<text x="86.3" y="122.7">D33</text>
<text x="90.2" y="137.9">D45</text>
<text x="90.2" y="135.4">D43</text>
<text x="88.6" y="150.6">GND</text>
<text x="133.3" y="150.6">GND</text>
</g>
<g font-size="1" fill="#006464">
<text x="124.2" y="35">SCL</text>
<text x="98.8" y="40.1">NC</text>
<text x="123.3" y="40.1">AREF</text>
<text x="124.1" y="37.6">SDA</text>
<text x="98.8" y="47.7">+3V3</text>
<text x="98.8" y="42.6">IOREF</text>
<text x="98.8" y="45.2">RESET</text>
<text x="122.9" y="42.6">GND3</text>
<text x="125.1" y="47.7">12</text>
<text x="125.1" y="45.2">13</text>
<text x="98.8" y="50.3">+5V_1</text>
<text x="98.8" y="52.8">GND1</text>
<text x="125.1" y="52.8">10</text>
<text x="125.1" y="50.3">11</text>
<text x="98.8" y="55.3">GND2</text>
<text x="98.8" y="57.9">VIN</text>
<text x="126" y="57.9">8</text>
<text x="126" y="55.3">9</text>
<text x="98.8" y="63">AD0</text>
<text x="98.8" y="65.5">AD1</text>
<text x="126" y="65.5">6</text>
<text x="126" y="63">7</text>
<text x="98.8" y="68">AD2</text>
<text x="98.8" y="70.6">AD3</text>
<text x="126" y="70.6">4</text>
<text x="126" y="68">5</text>
<text x="98.8" y="73.1">AD4</text>
<text x="98.8" y="75.7">AD5</text>
<text x="126" y="75.7">2</text>
<text x="126" y="73.1">3</text>
<text x="98.8" y="78.2">AD6</text>
<text x="98.8" y="80.7">AD7</text>
<text x="126" y="80.7">0</text>
<text x="126" y="78.2">1</text>
<text x="98.8" y="85.8">AD8</text>
<text x="98.8" y="88.4">AD9</text>
<text x="125.1" y="88.4">20</text>
<text x="125.1" y="85.8">21</text>
<text x="98.8" y="90.9">AD10</text>
<text x="98.8" y="93.4">AD11</text>
<text x="98.8" y="96">AD12</text>
<text x="125.1" y="96">17</text>
<text x="125.1" y="93.4">18</text>
<text x="125.1" y="90.9">19</text>
<text x="98.8" y="98.5">AD13</text>
<text x="98.8" y="101.1">AD14</text>
<text x="125.1" y="101.1">15</text>
<text x="125.1" y="98.5">16</text>
<text x="98.8" y="103.6">AD15</text>
<text x="125.1" y="103.6">14</text>
<text x="98.8" y="108.7">+5V_3</text>
<text x="98.8" y="111.2">23</text>
<text x="98.8" y="113.8">25</text>
<text x="122.2" y="108.7">+5V_2</text>
<text x="125.1" y="111.2">22</text>
<text x="125.1" y="113.8">24</text>
<text x="98.8" y="116.3">27</text>
<text x="98.8" y="118.8">29</text>
<text x="125.1" y="116.3">26</text>
<text x="125.1" y="118.8">28</text>
<text x="98.8" y="121.4">31</text>
<text x="98.8" y="123.9">33</text>
<text x="125.1" y="121.4">30</text>
<text x="125.1" y="123.9">32</text>
<text x="98.8" y="126.5">35</text>
<text x="98.8" y="129">37</text>
<text x="98.8" y="131.5">39</text>
<text x="125.1" y="126.5">34</text>
<text x="125.1" y="129">36</text>
<text x="125.1" y="131.5">38</text>
<text x="98.8" y="134.1">41</text>
<text x="98.8" y="136.6">43</text>
<text x="125.1" y="134.1">40</text>
<text x="125.1" y="136.6">42</text>
<text x="98.8" y="139.2">45</text>
<text x="98.8" y="141.7">47</text>
<text x="125.1" y="139.2">44</text>
<text x="125.1" y="141.7">46</text>
<text x="98.8" y="144.2">49</text>
<text x="98.8" y="146.8">51</text>
<text x="98.8" y="149.3">53</text>
<text x="125.1" y="144.2">48</text>
<text x="125.1" y="146.8">50</text>
<text x="125.1" y="149.3">52</text>
<text x="98.8" y="151.9">GND5</text>
<text x="122.9" y="151.9">GND4</text>
</g>
<g font-size="1" fill="#a90000">
<text x="129.3" y="34">SCL</text>
<text x="92.9" y="41.7">IOREF</text>
<text x="94.1" y="39.1">NC</text>
<text x="128.7" y="41.7">GND3</text>
<text x="128.8" y="39.1">AREF</text>
<text x="129.3" y="36.6">SDA</text>
<text x="92.8" y="44.2">RESET</text>
<text x="93.7" y="46.7">3V3</text>
<text x="129.7" y="46.7">12</text>
<text x="129.7" y="44.2">13</text>
<text x="93.1" y="51.8">GND1</text>
<text x="93.3" y="49.3">5V_1</text>
<text x="129.7" y="51.8">10</text>
<text x="129.7" y="49.3">11</text>
<text x="93.1" y="54.4">GND2</text>
<text x="93.9" y="56.9">VIN</text>
<text x="130.2" y="56.9">8</text>
<text x="130.2" y="54.4">9</text>
<text x="93.7" y="62">AD0</text>
<text x="93.7" y="64.5">AD1</text>
<text x="130.2" y="64.5">6</text>
<text x="130.2" y="62">7</text>
<text x="93.7" y="67.1">AD2</text>
<text x="93.7" y="69.6">AD3</text>
<text x="130.2" y="69.6">4</text>
<text x="130.2" y="67.1">5</text>
<text x="93.7" y="72.1">AD4</text>
<text x="93.7" y="74.7">AD5</text>
<text x="93.7" y="77.2">AD6</text>
<text x="130.2" y="77.2">1</text>
<text x="130.2" y="74.7">2</text>
<text x="130.2" y="72.1">3</text>
<text x="93.7" y="79.8">AD7</text>
<text x="130.2" y="79.8">0</text>
<text x="93.2" y="89.9">AD10</text>
<text x="93.7" y="84.8">AD8</text>
<text x="93.7" y="87.4">AD9</text>
<text x="129.7" y="89.9">19</text>
<text x="129.7" y="87.4">20</text>
<text x="129.7" y="84.8">21</text>
<text x="93.2" y="92.5">AD11</text>
<text x="93.2" y="95">AD12</text>
<text x="129.7" y="95">17</text>
<text x="129.7" y="92.5">18</text>
<text x="93.2" y="97.5">AD13</text>
<text x="93.2" y="100.1">AD14</text>
<text x="129.7" y="100.1">15</text>
<text x="129.7" y="97.5">16</text>
<text x="93.2" y="102.6">AD15</text>
<text x="93.3" y="107.7">5V_3</text>
<text x="128.9" y="107.7">5V_2</text>
<text x="129.7" y="102.6">14</text>
<text x="94.2" y="110.2">23</text>
<text x="94.2" y="112.8">25</text>
<text x="129.7" y="110.2">22</text>
<text x="129.7" y="112.8">24</text>
<text x="94.2" y="115.3">27</text>
<text x="94.2" y="117.9">29</text>
<text x="129.7" y="115.3">26</text>
<text x="129.7" y="117.9">28</text>
<text x="94.2" y="120.4">31</text>
<text x="94.2" y="122.9">33</text>
<text x="94.2" y="125.5">35</text>
<text x="129.7" y="120.4">30</text>
<text x="129.7" y="122.9">32</text>
<text x="129.7" y="125.5">34</text>
<text x="94.2" y="128">37</text>
<text x="94.2" y="130.6">39</text>
<text x="129.7" y="128">36</text>
<text x="129.7" y="130.6">38</text>
<text x="94.2" y="133.1">41</text>
<text x="94.2" y="135.6">43</text>
<text x="129.7" y="133.1">40</text>
<text x="129.7" y="135.6">42</text>
<text x="94.2" y="138.2">45</text>
<text x="94.2" y="140.7">47</text>
<text x="94.2" y="143.3">49</text>
<text x="129.7" y="138.2">44</text>
<text x="129.7" y="140.7">46</text>
<text x="129.7" y="143.3">48</text>
<text x="94.2" y="145.8">51</text>
<text x="94.2" y="148.3">53</text>
<text x="129.7" y="145.8">50</text>
<text x="129.7" y="148.3">52</text>
<text x="93.1" y="150.9">GND5</text>
<text x="128.7" y="150.9">GND4</text>
</g>
</svg>
